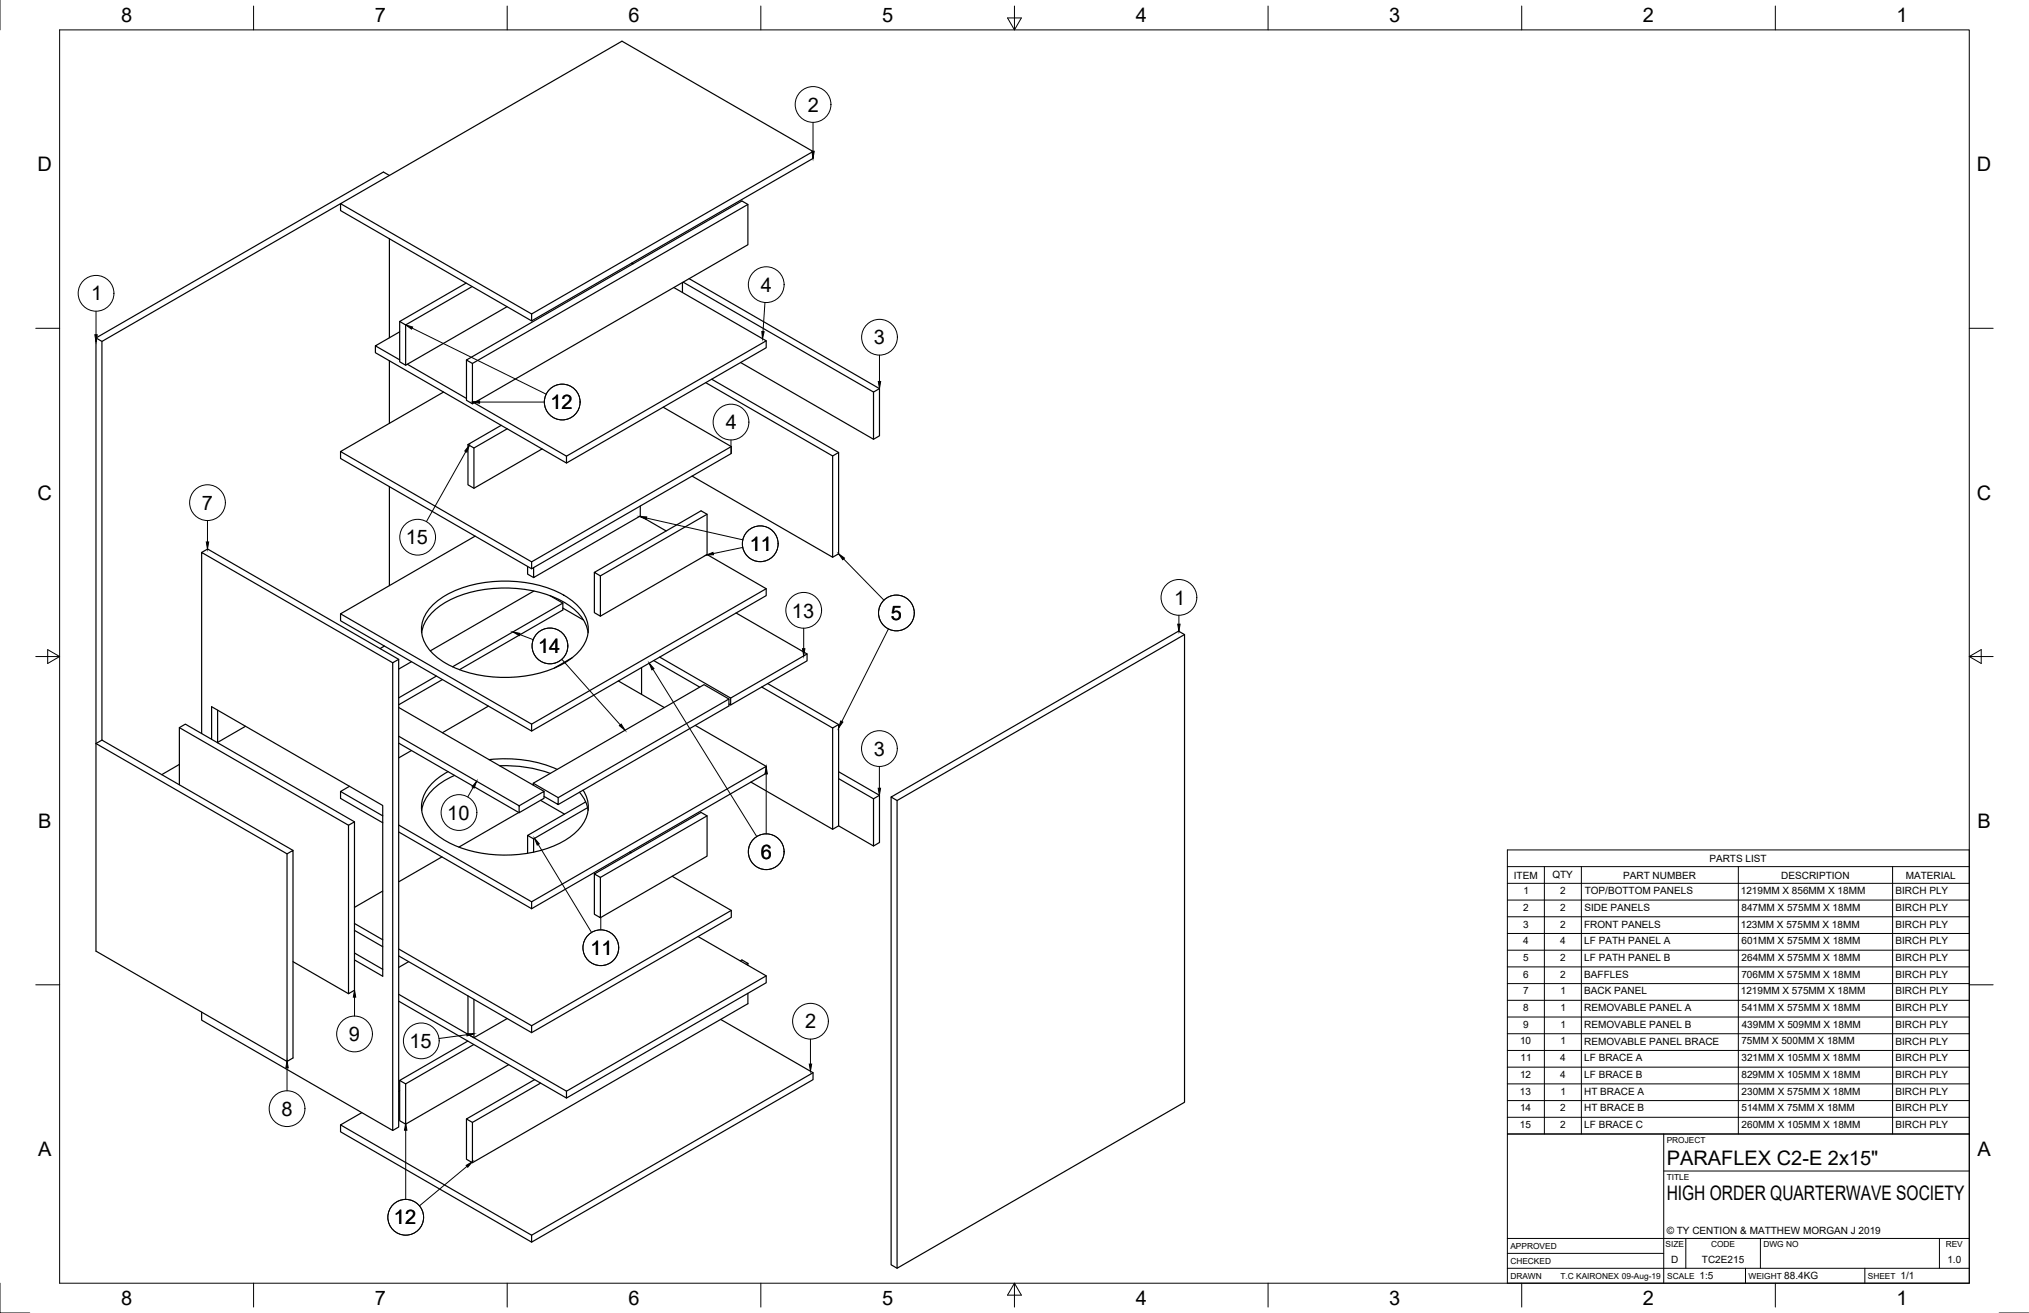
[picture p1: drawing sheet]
<svg xmlns="http://www.w3.org/2000/svg" width="864mm" height="559mm" viewBox="0 0 864 559" stroke-linecap="round" stroke-linejoin="round" font-family="sans-serif">
<!-- layer: Visible -->
<g fill="none" stroke="#000" stroke-width=".51">
<path d="M346.1 64.5l-119.8 69.1-81.4-46.9 119.8-69.2 81.4 47v2.9l-119.8 69.2-81.4-47v-2.9l-101.5 58.6-2.5-1.5 122.3-70.6 2.5 1.5M318.3 87l-117.2 67.7-2.6-1.5 117.3-67.7 2.5 1.5v17.2l-117.2 67.7-2.6-1.5v-17.2M165.7 101.6v42.2M268.8 112l.6 .3M293.3 118.6l81 46.8v20.1l-2.5 1.4-56.6-32.6M172.7 138.3v17.1M198.4 120.5l-28.3 16.3 2.6 1.5 28.3-16.3M215.8 130.5l-43.1 24.9-2.6-1.4v-17.2M226.3 133.6v3M286.8 122.4l39.3 22.7v2.9l-85 49.1-81.3-47v-2.9M290.5 120.2v4.3M290.7 120.1l81.1 46.8 2.5-1.5"/>
<path d="M40.9 143.8v172.6l81.3 47 2.5-1.5v88.4l-2.5 1.4v-88.3M43.4 145.3v169.7M165.7 153.5v26.7M170.1 141.2l-10.3 6 10.3 5.9M173.4 155l25.1 14.6M201.1 154.7v17.2M326.1 145.1l-85 49-39.3-22.7M188.8 166.9l-43.9 25.3 81.4 46.9 85-49M282.3 173.3l29 16.8v2.9l-85 49.1-81.4-47v-2.9M300.4 162.9l54 31.2 2.5-1.5M302.9 161.4l54 31.2v43.1l-2.5 1.5M371.8 166.9v20"/>
<path d="M199.2 189.2v17.1l2.5 1.5 29-16.7M201.7 190.7v17.1M213.3 181l-14.1 8.2 2.5 1.5 14.2-8.2M241.1 194.1v3M354.4 194.1v43.1l-59.8-34.6M165.7 207.1v42.1M272.5 215.4v4.2l-45.4 26.2v-4.2M272.5 219.6l11 6.4M300.9 218.9l-45.4 26.2M85.8 235.1l2.6-1.4 81.3 46.9v199.1l-2.5 1.4M202.2 228.2l-57.3 33 81.4 47 99.8-57.7M226.3 239.1v3"/>
<path d="M300.9 236l25.2 14.5v3l-99.8 57.6-81.4-46.9v-3M184.7 257a46 46 0 0 1 31.4-9.7 45.2 45.2 0 0 1 29 9.7 13.6 13.6 0 0 1 0 21.6 46 46 0 0 1-31.4 9.7 45.2 45.2 0 0 1-29-9.7 13.6 13.6 0 0 1 0-21.6zM224.6 241.1v3.2l2.5 1.5M227.2 251.5l-44.1 25.5M234.1 253.5l5.5 3.2M239.6 258.8l8.7 5M253 243.6v17.2l2.5 1.4v-17.1l-2.5-1.5 45.4-26.2 2.5 1.5v17.1l-45.4 26.2M163.6 275l-1.8 1M179.5 269.3a18.7 18.7 0 0 1 10.3-13.1 55.5 55.5 0 0 1 50.2 0 18.7 18.7 0 0 1 10.3 13.1M243.5 280l-7.6 4.3M313.3 260.9l30.2 17.4v2.9l-32.5 18.8M343.5 278.3l-32.5 18.8-30.2-17.4"/>
<path d="M504.2 270.1l-122.4 70.6-2.5-1.5 122.3-70.6 2.6 1.5v199l-122.4 70.7-2.5-1.5v-199.1M169.7 280.6l-2.5 1.5M175.1 281.6l-5.4 3.2M185.7 287.7l-16 9.3M188.3 289.2l-18.6 10.8M192.6 283.8l47-27.1v2.9l-44 25.4M263.2 289.8l19.6 11.3M273.1 284.1v11.4M278.2 281.1l19.6 11.3M310.3 297.5l-10.6-6.1-72.7 41.9M311 297.1v2.9l-.7-.4M324.2 292.4l30.2 17.4 2.5-1.4"/>
<path d="M326.7 290.9l30.2 17.5v43.1l-2.5 1.4-34.8-20.1M43.4 315l-2.5 1.4v88.4l81.3 46.9M43.4 315l81.3 46.9M76.3 309.7l72 41.5 2.6-1.4v71.6l-2.6 1.5v-71.7M85.8 312.2v-77.1l81.4 47v199l-81.4-46.9v-3.5M90.1 314.6v-13.8l72.8 42v72.7l-12-7M92.6 302.2v13.9M104.5 309.1l-11.9 6.9M169.7 313.3l51.3 29.6 10.6-6.1v2.9l-10.6 6.2v-3M169.7 316.3l51.3 29.6M169.7 301.1l61.9 35.7M175.1 319.4l-5.4 3.2"/>
<path d="M207.9 300.5l-19.6 11.3M226.3 308.2v2.9M295.9 308.7l30.2 17.5v2.9l-99.8 57.6M354.4 309.8v43.1M76.3 334v-24.3l2.6-1.5 72 41.6M76.3 325.3l-7.4 4.4M144.9 336.8v3l18 10.4M148.8 334.6l-3.9 2.2 18 10.4M190.7 328.4a19.1 19.1 0 0 0-11.2 13.7 15.8 15.8 0 0 0 7.9 14.3 53.5 53.5 0 0 0 39.7 6.3 33 33 0 0 0 21-12 12.6 12.6 0 0 0 .1-14.4M193.5 330a21.9 21.9 0 0 0-13.8 13.7l-.2 1.2M208.2 323.3a56.4 56.4 0 0 1 29 4.2M212.7 325.9l6 .1 5.9 .6 5.7 1.3 3.9 1.3"/>
<path d="M227 334.2v-.9l10.6 6.2v2.9l-6-3.5M237.6 339.5l72.7-42v2.9l-72.7 42M246.6 337.2a14.7 14.7 0 0 1 3.7 7.7M326.1 326.2l-99.8 57.6-56.6-32.7M356.9 331.4l14.9 8.6 2.5-1.5M356.9 328.4l17.4 10.1v20.1l-2.5 1.4M371.8 340v20l-14.9-8.5M169.7 354.1l56.6 32.6M220.8 345.8l-25.5 14.7M224.6 355.6v7.5M230.1 340.6l10.2 5.9M249.3 341.3l-24.7 14.3 2.5 1.4v5.7"/>
<path d="M250.1 343.7l-23 13.3M300.9 347.2l-45.4 26.2M381.8 340.7v199.1M162.9 379.2l-12 7M188.1 364.7l-18.4 10.6M253 372v17.1l2.5 1.5v-17.2l-2.5-1.4 45.4-26.2 2.5 1.4v17.2l-45.4 26.2M268.1 362.6l.6 .3M286.1 372.9l25.2 14.6v2.9l-85 49.1M150.9 396l12 6.9M150.9 393l12 7M226.3 383.8v2.9M297.1 398.6l29 16.7v3l-85 49"/>
<path d="M311.3 387.5l-85 49-56.6-32.6M124.7 409.3l23.6 13.6M150.9 405.6l12 6.9M169.7 406.8l56.6 32.7v-3M173.9 409.3l-4.2 2.4M315.1 408.9l.7-.4 2.5 1.5M318.3 410v.8M318.3 410l-.7 .4M326.1 415.3l-85 49.1-71.4-41.2M169.7 426.1l71.4 41.2v-2.9M199.2 423.8v16.4l2.5 1.4 14.2-8.1M201.7 425.3v16.3"/>
<path d="M306.7 433.9l39.4 22.6v3l-119.8 69.1-81.4-46.9v-3M318.3 422.7v4.5l-117.2 67.6-2.6-1.4v-17.2M199.1 443.1l-29 16.7 2.6 1.5 29-16.8M216.5 453.1l-43.8 25.3-2.6-1.4v-17.2M227.5 459.5l-29 16.7 2.6 1.5M346.1 456.5l-119.8 69.2-81.4-47 9.1-5.2M170.1 464.2l-.4 .3M172.7 461.3v17.1M201.1 477.7v17.1M230.1 461l-29 16.7M226.3 525.7v2.9"/>
</g>
<!-- layer: Border -->
<g fill="none" stroke="#000" stroke-width=".43">
<path d="M0 0v12.7M25.4 12.7h812.8v533.4h-812.8zM107.9 2.6v10.1M215.9 2.6v10.1M323.8 2.6v10.1M428.8 7.6h5.9l-2.9 5.1zM431.8 2.6v10.1M539.7 2.6v10.1M647.7 2.6v10.1M755.6 2.6v10.1M15.2 139.7h10.2M838.2 139.7h10.1"/>
<path d="M15.2 279.4h10.2M20.3 276.5l5.1 2.9-5.1 3zM838.2 279.4l5.1-2.9v5.9zM838.2 279.4h10.1M15.2 419.1h10.2M838.2 419.1h10.1M0 546.1v12.7h12.7M107.9 546.1v10.2M215.9 546.1v10.2M323.8 546.1v10.2M431.8 546.1l2.9 5.1h-5.9zM431.8 546.1v10.2"/>
<path d="M539.7 546.1v10.2M647.7 546.1v10.2M755.6 546.1v10.2M850.9 558.8h12.7"/>
</g>
<!-- layer: Titleblock -->
<path d="M641.6 482.6h196.6v63.5h-196.6zM708.1 498.4h130.1M708.1 482.6v63.5M641.6 539.8h196.6M641.6 533.4h66.5M641.6 527.1h196.6M717.5 527.1v12.7M742.9 539.8v6.3M749.3 527.1v12.7M793.7 539.8v6.3M825.5 527.1v12.7" fill="none" stroke="#000" stroke-width=".43"/>
<!-- layer: BOM -->
<g fill="none" stroke="#000" stroke-width=".43">
<path d="M346.1 52.1v12.3M40.9 132.5v10M175.4 139.6l57.1 28.1M325.6 128.8l-.8 12.3M374.3 151.2v11.1M204.1 171.1h27.6M198.3 192.2l-16.8 29.8M311.1 187.3v5.8M88.3 221.6v9.1M275.1 220.5l41 9.2M316.1 233l-12.5 2.6M359.1 237.9l17.1 17.5"/>
<path d="M221.1 270l5.8 2.2M342.1 267.4v8.7M378.1 267.7l-19.8 39.4M501.8 261.9v3.7M239.1 280.6l24.9 27.9M277.9 284.8l44.2 71.2M201.4 335.1l-2.3 4.1M326.1 329.4v25.5M374.3 326.2v9.3M229.1 359.4l22.7 37.4M641.6 361.7h196.6v120.9h-196.6zM641.6 368.8h196.6"/>
<path d="M641.6 375.9h196.6M657.3 368.8v113.8M673.1 368.8v113.8M739.9 368.8v113.8M805.5 368.8v113.8M255.7 390.5v5.2M641.6 383.1h196.6M641.6 390.2h196.6M641.6 397.3h196.6M641.6 404.4h196.6M641.6 411.5h196.6M641.6 418.6h196.6"/>
<path d="M150.9 424.4v8M641.6 425.7h196.6M641.6 432.8h196.6M641.6 439.9h196.6M122.2 454.5v9.7M198.7 440.4l-11.8 1.6M345 442.3v10.6M641.6 447.1h196.6M641.6 454.2h196.6M641.6 461.3h196.6M641.6 468.4h196.6M641.6 475.5h196.6"/>
<path d="M172.7 481v29.5M198.8 496.4l-20.3 16.8"/>
<circle cx="346.1" cy="44.5" r="7.6"/>
<circle cx="40.9" cy="124.8" r="7.6"/>
<circle cx="326.1" cy="121.1" r="7.6"/>
<circle cx="374.3" cy="143.5" r="7.6"/>
<circle cx="239.3" cy="171.1" r="7.6"/>
<circle cx="311.1" cy="179.6" r="7.6"/>
<circle cx="88.3" cy="213.9" r="7.6"/>
<circle cx="177.8" cy="228.6" r="7.6"/>
<circle cx="323.6" cy="231.4" r="7.6"/>
<circle cx="342.1" cy="259.7" r="7.6"/>
<circle cx="501.8" cy="254.2" r="7.6"/>
<circle cx="234.1" cy="274.9" r="7.6"/>
<circle cx="381.5" cy="260.9" r="7.6"/>
<circle cx="374.3" cy="318.6" r="7.6"/>
<circle cx="195.4" cy="345.8" r="7.6"/>
<circle cx="326.1" cy="362.5" r="7.6"/>
<circle cx="255.7" cy="403.3" r="7.6"/>
<circle cx="345" cy="434.6" r="7.6"/>
<circle cx="150.9" cy="440" r="7.6"/>
<circle cx="179.3" cy="443" r="7.6"/>
<circle cx="122.2" cy="471.8" r="7.6"/>
<circle cx="172.7" cy="518.1" r="7.6"/>
</g>
<g fill="#000" stroke="#000" stroke-width=".43">
<path d="M345.5 64.4h1.1l-.5 3zM40.4 142.5h1l-.5 3zM172.7 138.3l2.9 .9-.4 .9zM324.3 141.1l.9 .1-.7 3zM201.1 171.1l3-.5v1zM373.8 162.3h1l-.5 3.1zM199.8 189.5l-1.1 2.9-.9-.5zM87.8 230.7h1l-.5 3zM272.2 219.8l3.1 .2-.3 1zM300.6 236.2l2.9-1.1 .2 1zM356.9 235.7l2.5 1.8-.7 .7zM218.3 268.9l3 .7-.3 .9z"/>
<path d="M341.6 276.1h1l-.5 3zM501.3 265.6h1l-.5 3.1zM276.3 282.2l2 2.4-.8 .5zM263.6 308.8l.8-.6 1.6 2.6zM357.8 306.8l1 .5-1.9 2.5zM202.9 332.5l-1.1 2.9-.9-.5zM326.1 326.3l.5 3.1h-1zM373.8 335.5h1l-.5 3zM227.5 356.8l2 2.3-.8 .6zM150.9 421.3l.5 3.1h-1zM198.6 439.9l3.1 .1-2.9 .9zM122.2 451.4l.5 3.1h-1z"/>
<path d="M344.4 452.9h1.1l-.5 3zM172.7 478l.5 3h-1zM198.4 496l2.7-1.6-2 2.4z"/>
</g>
<g font-size="8.5">
<text x="51.6" y="9.4">8</text>
<text x="159.5" y="9.4">7</text>
<text x="267.5" y="9.4">6</text>
<text x="375.4" y="9.3">5</text>
<text x="483.4" y="9.4">4</text>
<text x="591.3" y="9.4">3</text>
<text x="699.3" y="9.4">2</text>
<text x="807.2" y="9.4">1</text>
<text x="343.8" y="47.5">2</text>
<text x="16" y="72.9">D</text>
<text x="841.4" y="72.9">D</text>
<text x="323.9" y="124.2">4</text>
<text x="38.8" y="127.9">1</text>
<text x="372" y="146.6">3</text>
<text x="234.3" y="174.2">12</text>
<text x="308.9" y="182.7">4</text>
<text x="16" y="212.6">C</text>
<text x="841.4" y="212.6">C</text>
<text x="85.9" y="217">7</text>
<text x="172.7" y="231.7">15</text>
<text x="319.2" y="234.5">11</text>
<text x="499.7" y="257.3">1</text>
<text x="337.1" y="262.8">13</text>
<text x="379.2" y="263.9">5</text>
<text x="229.1" y="278">14</text>
<text x="371.9" y="321.6">3</text>
<text x="16.2" y="352.3">B</text>
<text x="190.4" y="348.9">10</text>
<text x="841.7" y="352.3">B</text>
<text x="323.8" y="365.5">6</text>
<text x="251.3" y="406.4">11</text>
<text x="342.7" y="437.7">2</text>
<text x="148.5" y="443.1">9</text>
<text x="174.3" y="446">15</text>
<text x="119.8" y="474.9">8</text>
<text x="16.2" y="492">A</text>
<text x="709.4" y="495.8">PARAFLEX C2-E 2x15&quot;</text>
<text x="841.7" y="492">A</text>
<text x="709.4" y="510.8">HIGH ORDER QUARTERWAVE SOCIETY</text>
<text x="167.7" y="521.1">12</text>
<text x="51.6" y="555.5">8</text>
<text x="159.5" y="555.5">7</text>
<text x="267.5" y="555.5">6</text>
<text x="375.4" y="555.4">5</text>
<text x="483.4" y="555.5">4</text>
<text x="591.3" y="555.5">3</text>
<text x="699.3" y="555.5">2</text>
<text x="807.2" y="555.5">1</text>
</g>
<g font-size="4.3">
<text x="727.6" y="366.8">PARTS LIST</text>
<text x="644.3" y="373.9">ITEM</text>
<text x="660.7" y="373.8">QTY</text>
<text x="690.8" y="373.9">PART NUMBER</text>
<text x="758.2" y="373.9">DESCRIPTION</text>
<text x="811.1" y="373.9">MATERIAL</text>
<text x="648.4" y="380.5">1</text>
<text x="664.1" y="380.5">2</text>
<text x="674.5" y="380.6">TOP/BOTTOM PANELS</text>
<text x="740.9" y="380.5">1219MM X 856MM X 18MM</text>
<text x="806.8" y="380.6">BIRCH PLY</text>
<text x="648.3" y="387.6">2</text>
<text x="664.1" y="387.6">2</text>
<text x="674.4" y="387.7">SIDE PANELS</text>
<text x="741.2" y="387.6">847MM X 575MM X 18MM</text>
<text x="806.8" y="387.7">BIRCH PLY</text>
<text x="648.3" y="394.7">3</text>
<text x="664.1" y="394.7">2</text>
<text x="674.2" y="394.8">FRONT PANELS</text>
<text x="740.9" y="394.7">123MM X 575MM X 18MM</text>
<text x="806.8" y="394.8">BIRCH PLY</text>
<text x="648.3" y="401.8">4</text>
<text x="664.1" y="401.8">4</text>
<text x="674.3" y="401.8">LF PATH PANEL A</text>
<text x="741.2" y="401.8">601MM X 575MM X 18MM</text>
<text x="806.8" y="401.9">BIRCH PLY</text>
<text x="648.3" y="409">5</text>
<text x="664.1" y="409">2</text>
<text x="674.3" y="409">LF PATH PANEL B</text>
<text x="741.3" y="409">264MM X 575MM X 18MM</text>
<text x="806.8" y="409">BIRCH PLY</text>
<text x="648.3" y="416.1">6</text>
<text x="664.1" y="416.1">2</text>
<text x="674.3" y="416.1">BAFFLES</text>
<text x="741.2" y="416.1">706MM X 575MM X 18MM</text>
<text x="806.8" y="416.1">BIRCH PLY</text>
<text x="648.3" y="423.2">7</text>
<text x="664.2" y="423.2">1</text>
<text x="674.3" y="423.2">BACK PANEL</text>
<text x="740.9" y="423.2">1219MM X 575MM X 18MM</text>
<text x="806.8" y="423.2">BIRCH PLY</text>
<text x="648.3" y="430.3">8</text>
<text x="664.2" y="430.3">1</text>
<text x="674.3" y="430.3">REMOVABLE PANEL A</text>
<text x="741.2" y="430.3">541MM X 575MM X 18MM</text>
<text x="806.8" y="430.3">BIRCH PLY</text>
<text x="648.3" y="437.4">9</text>
<text x="664.2" y="437.4">1</text>
<text x="674.3" y="437.5">REMOVABLE PANEL B</text>
<text x="741.3" y="437.4">439MM X 509MM X 18MM</text>
<text x="806.8" y="437.5">BIRCH PLY</text>
<text x="647" y="444.5">10</text>
<text x="664.2" y="444.5">1</text>
<text x="674.3" y="444.6">REMOVABLE PANEL BRACE</text>
<text x="741.2" y="444.5">75MM X 500MM X 18MM</text>
<text x="806.8" y="444.6">BIRCH PLY</text>
<text x="647.2" y="451.6">11</text>
<text x="664.1" y="451.6">4</text>
<text x="674.3" y="451.7">LF BRACE A</text>
<text x="741.2" y="451.6">321MM X 105MM X 18MM</text>
<text x="806.8" y="451.7">BIRCH PLY</text>
<text x="647" y="458.7">12</text>
<text x="664.1" y="458.7">4</text>
<text x="674.3" y="458.8">LF BRACE B</text>
<text x="741.2" y="458.7">829MM X 105MM X 18MM</text>
<text x="806.8" y="458.8">BIRCH PLY</text>
<text x="646.9" y="465.9">13</text>
<text x="664.2" y="465.9">1</text>
<text x="674.3" y="465.9">HT BRACE A</text>
<text x="741.3" y="465.9">230MM X 575MM X 18MM</text>
<text x="806.8" y="465.9">BIRCH PLY</text>
<text x="647" y="473">14</text>
<text x="664.1" y="473">2</text>
<text x="674.3" y="473">HT BRACE B</text>
<text x="741.2" y="473">514MM X 75MM X 18MM</text>
<text x="806.8" y="473">BIRCH PLY</text>
<text x="646.9" y="480.1">15</text>
<text x="664.1" y="480.1">2</text>
<text x="674.3" y="480.1">LF BRACE C</text>
<text x="741.3" y="480.1">260MM X 105MM X 18MM</text>
<text x="806.8" y="480.1">BIRCH PLY</text>
<text x="709.4" y="525">© TY CENTION &amp; MATTHEW MORGAN J 2019</text>
<text x="711.3" y="537.6">D</text>
<text x="724.4" y="537.6">TC2E215</text>
<text x="828.9" y="537.6">1.0</text>
<text x="723.4" y="544.5">1:5</text>
<text x="759.4" y="544.5">88.4KG</text>
<text x="809" y="544.5">1/1</text>
</g>
<g font-size="3.5">
<text x="709.4" y="486.4">PROJECT</text>
<text x="709.4" y="502.2">TITLE</text>
<text x="642.9" y="531.5">APPROVED</text>
<text x="708.9" y="530.9">SIZE</text>
<text x="728.3" y="530.9">CODE</text>
<text x="750.5" y="530.9">DWG NO</text>
<text x="828.2" y="530.9">REV</text>
<text x="642.9" y="537.9">CHECKED</text>
<text x="642.9" y="544.2">DRAWN</text>
<text x="664.1" y="544.2">T.C KAIRONEX 09-Aug-19</text>
<text x="709.6" y="544.2">SCALE</text>
<text x="744.2" y="544.2">WEIGHT</text>
<text x="795" y="544.2">SHEET</text>
</g>
</svg>
